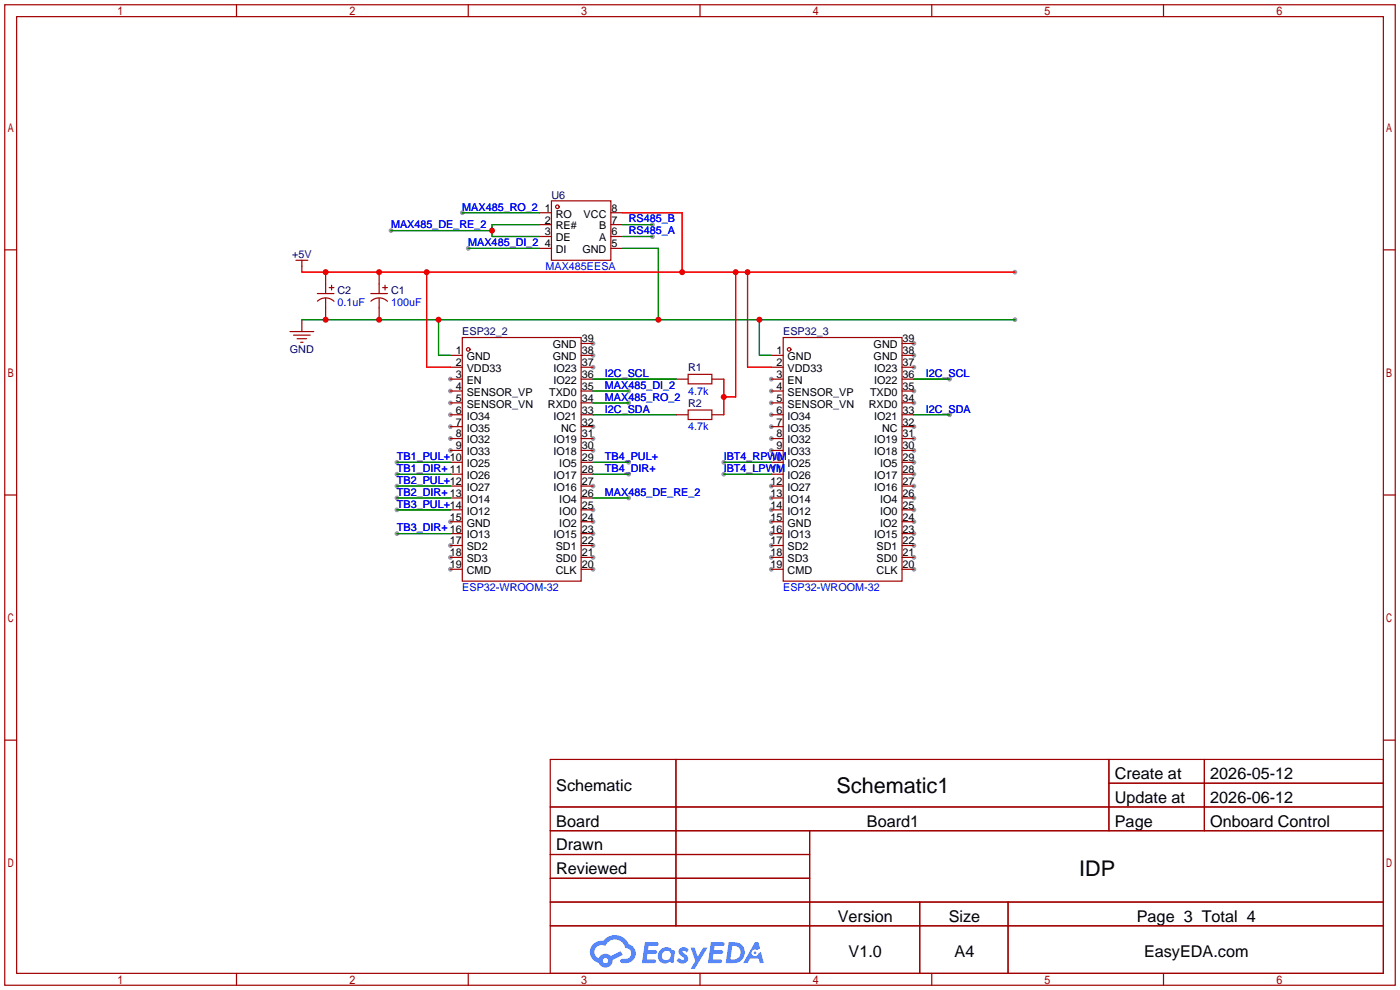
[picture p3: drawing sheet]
<svg xmlns="http://www.w3.org/2000/svg" width="299mm" height="212mm" viewBox="0 0 299 212" stroke-linecap="round" stroke-linejoin="round" font-family="sans-serif">
<g fill="#999">
<circle cx="126.7" cy="73.4" r=".51"/>
<circle cx="126.7" cy="75.9" r=".51"/>
<circle cx="126.7" cy="78.5" r=".51"/>
<circle cx="126.7" cy="91.2" r=".51"/>
<circle cx="126.7" cy="93.7" r=".51"/>
<circle cx="126.7" cy="96.3" r=".51"/>
<circle cx="126.7" cy="103.9" r=".51"/>
<circle cx="126.7" cy="109" r=".51"/>
<circle cx="126.7" cy="111.5" r=".51"/>
<circle cx="126.7" cy="114" r=".51"/>
<circle cx="126.7" cy="116.6" r=".51"/>
<circle cx="126.7" cy="119.1" r=".51"/>
<circle cx="126.7" cy="121.7" r=".51"/>
<circle cx="96.3" cy="121.7" r=".51"/>
<circle cx="96.3" cy="119.1" r=".51"/>
<circle cx="96.3" cy="116.6" r=".51"/>
<circle cx="96.3" cy="111.5" r=".51"/>
<circle cx="96.3" cy="96.3" r=".51"/>
<circle cx="96.3" cy="93.7" r=".51"/>
<circle cx="96.3" cy="91.2" r=".51"/>
<circle cx="96.3" cy="88.6" r=".51"/>
<circle cx="96.3" cy="86.1" r=".51"/>
<circle cx="96.3" cy="83.6" r=".51"/>
<circle cx="96.3" cy="81" r=".51"/>
<circle cx="195.3" cy="73.4" r=".51"/>
<circle cx="195.3" cy="75.9" r=".51"/>
<circle cx="195.3" cy="78.5" r=".51"/>
<circle cx="195.3" cy="83.6" r=".51"/>
<circle cx="195.3" cy="86.1" r=".51"/>
<circle cx="195.3" cy="91.2" r=".51"/>
<circle cx="195.3" cy="93.7" r=".51"/>
<circle cx="195.3" cy="96.3" r=".51"/>
<circle cx="195.3" cy="98.8" r=".51"/>
<circle cx="195.3" cy="101.3" r=".51"/>
<circle cx="195.3" cy="103.9" r=".51"/>
<circle cx="195.3" cy="106.4" r=".51"/>
<circle cx="195.3" cy="109" r=".51"/>
<circle cx="195.3" cy="111.5" r=".51"/>
<circle cx="195.3" cy="114" r=".51"/>
<circle cx="195.3" cy="116.6" r=".51"/>
<circle cx="195.3" cy="119.1" r=".51"/>
<circle cx="195.3" cy="121.7" r=".51"/>
<circle cx="164.8" cy="121.7" r=".51"/>
<circle cx="164.8" cy="119.1" r=".51"/>
<circle cx="164.8" cy="116.6" r=".51"/>
<circle cx="164.8" cy="114" r=".51"/>
<circle cx="164.8" cy="111.5" r=".51"/>
<circle cx="164.8" cy="109" r=".51"/>
<circle cx="164.8" cy="106.4" r=".51"/>
<circle cx="164.8" cy="103.9" r=".51"/>
<circle cx="164.8" cy="96.3" r=".51"/>
<circle cx="164.8" cy="93.7" r=".51"/>
<circle cx="164.8" cy="91.2" r=".51"/>
<circle cx="164.8" cy="88.6" r=".51"/>
<circle cx="164.8" cy="86.1" r=".51"/>
<circle cx="164.8" cy="83.6" r=".51"/>
<circle cx="164.8" cy="81" r=".51"/>
<circle cx="134.4" cy="83.6" r=".51"/>
<circle cx="134.4" cy="86.1" r=".51"/>
<circle cx="139.4" cy="48" r=".51"/>
<circle cx="139.4" cy="50.5" r=".51"/>
<circle cx="98.8" cy="45.5" r=".51"/>
<circle cx="100.1" cy="53.1" r=".51"/>
<circle cx="84.8" cy="98.8" r=".51"/>
<circle cx="84.8" cy="101.3" r=".51"/>
<circle cx="84.8" cy="103.9" r=".51"/>
<circle cx="84.8" cy="106.4" r=".51"/>
<circle cx="84.8" cy="109" r=".51"/>
<circle cx="84.8" cy="114" r=".51"/>
<circle cx="134.4" cy="98.8" r=".51"/>
<circle cx="134.4" cy="101.3" r=".51"/>
<circle cx="154.7" cy="98.8" r=".51"/>
<circle cx="154.7" cy="101.3" r=".51"/>
<circle cx="83.6" cy="49.3" r=".51"/>
<circle cx="202.9" cy="88.6" r=".51"/>
<circle cx="202.9" cy="81" r=".51"/>
<circle cx="134.4" cy="106.4" r=".51"/>
<circle cx="216.9" cy="68.3" r=".51"/>
<circle cx="216.9" cy="58.2" r=".51"/>
</g>
<g fill="none" stroke="#a10000" stroke-width=".25">
<path d="M1 1h297.2v209.6h-297.2zM3.6 3.6h292.1v204.4h-292.1zM50.5 1v2.6M100.1 1v2.6M149.6 1v2.6M199.1 1v2.6M248.7 1v2.6M1 53.4h2.6M295.7 53.4h2.5M1 105.8h2.6M295.7 105.8h2.5M1 158.2h2.6"/>
<path d="M295.7 158.2h2.5M117.6 162.3h178.1v45.7h-178.1zM117.6 172.5h178.1M117.6 177.5h178.1M144.5 162.3v35.6M173 177.5v30.5M237 162.3v15.2M237 167.4h58.7M257.4 162.3v15.2M117.6 182.6h55.4M117.6 192.8h178.1M117.6 187.7h55.4"/>
<path d="M117.6 197.9h178.1M196.6 192.8v15.2M215.4 192.8v15.2M50.5 208v2.6M100.1 208v2.6M149.6 208v2.6M199.1 208v2.6M248.7 208v2.6"/>
</g>
<g fill="#5487ff">
<path d="M145.3 202.7a1.3 1.3 0 0 1 1.9 .3l-.4 .6a.54 .54 0 0 0-.9-.2l.1 .2a1.34 1.34 0 0 1 .9 1.8 1.47 1.47 0 0 1-2.3-.1l.5-.6 .8 .5a.31 .31 0 0 0 .4-.3 .31 .31 0 0 0-.3-.4 1.12 1.12 0 0 1-.7-1.8z"/>
<path d="M147.6 202.5h.9l.6 2 1.2-2h.9l-2.7 4.6h-.9l1-1.7z"/>
<path d="M137.8 201.4h1.7a1.31 1.31 0 0 1 1.2 .2 .4 .4 0 0 1-.3 .5l-1.8 .1-.1 .9h1.6a.4 .4 0 0 1 .4 .4 .4 .4 0 0 1-.5 .4h-1.6l-.2 1.2h1.4a.46 .46 0 0 1 .5 0 .46 .46 0 0 1 .1 .5l-.4 .2h-2.6z"/>
<path d="M151.9 201.4h1.7a1.32 1.32 0 0 1 1.2 .2 .39 .39 0 0 1-.3 .5l-1.8 .1-.1 .9h1.6a.4 .4 0 0 1 .4 .4 .4 .4 0 0 1-.4 .4h-1.7l-.2 1.2h1.4a.46 .46 0 0 1 .5 0 .46 .46 0 0 1 .1 .5l-.4 .2h-2.6z"/>
<path d="M161.3 201.4h.8l.3 1.3-.6 .4a.75 .75 0 0 0-1.1 .3 .75 .75 0 0 0 .5 1 .75 .75 0 0 0 .9-.7l.5-.2 .6 2.3h-.8l-.3-.9h-1.8l-.5 .9h-1z"/>
<path d="M155.7 201.4l-.6 4.4h1.5a2.27 2.27 0 0 0 2.6-2.2 2.27 2.27 0 0 0-2.7-2.2zM156.5 202.1a1.5 1.5 0 0 1 1.8 1.6 1.5 1.5 0 0 1-1.9 1.4h-.3z"/>
<path d="M141.2 203a1.6 1.6 0 0 0-.3 2.3 1.6 1.6 0 0 0 2.3 .2l.7 .3 .3-2.4-.1-.3-.5-.1a1.58 1.58 0 0 0-2.4 0zM141.8 203.5a.98 .98 0 0 1 1.6 .4 .98 .98 0 0 1-1.1 1.3 .94 .94 0 0 1-.9-.7 .94 .94 0 0 1 .4-1z"/>
<path d="M126.8 201.8a2.37 2.37 0 0 0 1.1 4 1.54 1.54 0 0 0 1.8 1 1.54 1.54 0 0 0 1.2-1.6l2.2-1.1-.5-.8-2 1a1.57 1.57 0 0 0-2.7 .5 1.5 1.5 0 0 1-.7-2.1 1.5 1.5 0 0 1 2.2-.5 2.23 2.23 0 0 1 2.3-1.4 2.23 2.23 0 0 1 2 1.8 1.16 1.16 0 0 1 1.2 1.1 1.16 1.16 0 0 1-1.1 1.2h-.7a.47 .47 0 0 0-.5 .4 .47 .47 0 0 0 .4 .5 2.17 2.17 0 0 0 2.5-.9 2.17 2.17 0 0 0-.3-2.7l-.8-.4a3.2 3.2 0 0 0-5.5-.7l-1.1 .1zM128.8 205.3a.6 .6 0 0 1 1.2 0 .6 .6 0 0 1-1.2 0z"/>
<circle cx="161.4" cy="203.6" r=".28"/>
</g>
<g fill="none" stroke="#a10000" stroke-width=".25">
<path d="M63.2 55.6h2.6M64.5 55.6v2.6M69.6 58.2v4.5M81 58.2v4.5M115.3 45.5h2.6M115.3 48h2.6M115.3 50.5h2.6M115.3 53.1h2.6M117.9 42.9h12.7v12.7h-12.7zM130.6 45.5h2.5M130.6 48h2.5M130.6 50.5h2.5"/>
<path d="M130.6 53.1h2.5M62 70.9h5.1M62.7 71.6h3.6M63.5 72.4h2M64.3 73.2h.5M64.5 68.3v2.6M67.8 62.7h3.6M67.8 64.4a2.54 2.54 0 0 1 3.6 0M69.6 63.8v4.5M70.4 61.5h1M70.9 61v1M79.2 62.7h3.6"/>
<path d="M79.3 64.4a2.54 2.54 0 0 1 3.5 0M81 63.8v4.5M81.8 61.5h1M82.3 61v1M96.3 75.9h2.5M96.3 78.5h2.5M98.8 72.1h25.4v52.1h-25.4zM124.2 73.4h2.5M124.2 75.9h2.5M124.2 78.5h2.5M164.8 75.9h2.6M164.8 78.5h2.6"/>
<path d="M167.4 72.1h25.4v52.1h-25.4zM192.8 73.4h2.5M192.8 75.9h2.5M192.8 78.5h2.5M96.3 81h2.5M96.3 83.6h2.5M96.3 86.1h2.5M96.3 88.6h2.5M96.3 91.2h2.5M96.3 93.7h2.5M96.3 96.3h2.5M96.3 98.8h2.5"/>
<path d="M124.2 81h2.5M124.2 83.6h2.5M124.2 86.1h2.5M124.2 88.6h2.5M124.2 91.2h2.5M124.2 93.7h2.5M124.2 96.3h2.5M124.2 98.8h2.5M144.5 81h2.6M144.5 88.6h2.6M147.1 80h5v2h-5zM147.1 87.6h5v2.1h-5z"/>
<path d="M152.1 81h2.6M152.1 88.6h2.6M164.8 81h2.6M164.8 83.6h2.6M164.8 86.1h2.6M164.8 88.6h2.6M164.8 91.2h2.6M164.8 93.7h2.6M164.8 96.3h2.6M164.8 98.8h2.6M192.8 81h2.5M192.8 83.6h2.5"/>
<path d="M192.8 86.1h2.5M192.8 88.6h2.5M192.8 91.2h2.5M192.8 93.7h2.5M192.8 96.3h2.5M192.8 98.8h2.5M96.3 101.3h2.5M96.3 103.9h2.5M96.3 106.4h2.5M96.3 109h2.5M96.3 111.5h2.5M96.3 114h2.5"/>
<path d="M96.3 116.6h2.5M96.3 119.1h2.5M124.2 101.3h2.5M124.2 103.9h2.5M124.2 106.4h2.5M124.2 109h2.5M124.2 111.5h2.5M124.2 114h2.5M124.2 116.6h2.5M124.2 119.1h2.5M164.8 101.3h2.6M164.8 103.9h2.6"/>
<path d="M164.8 106.4h2.6M164.8 109h2.6M164.8 111.5h2.6M164.8 114h2.6M164.8 116.6h2.6M164.8 119.1h2.6M192.8 101.3h2.5M192.8 103.9h2.5M192.8 106.4h2.5M192.8 109h2.5M192.8 111.5h2.5M192.8 114h2.5"/>
<path d="M192.8 116.6h2.5M192.8 119.1h2.5M96.3 121.7h2.5M124.2 121.7h2.5M164.8 121.7h2.6M192.8 121.7h2.5"/>
<circle cx="119.1" cy="44.2" r=".38"/>
<circle cx="100.1" cy="74.7" r=".38"/>
<circle cx="168.7" cy="74.7" r=".38"/>
</g>
<g fill="none" stroke="#008700" stroke-width=".25">
<path d="M83.6 49.3h21.6M98.8 45.5h16.5M100.1 53.1h15.2M115.3 48h-10.1v2.5h10.1M133.1 48h6.3M133.1 50.5h6.3M133.1 53.1h7.6v15.2M64.5 68.3h152.4M93.7 68.3v7.6h2.6M162.3 68.3v7.6h2.5M84.8 98.8h11.5M126.7 83.6h7.7"/>
<path d="M126.7 86.1h7.7M126.7 98.8h7.7M126.7 88.6h17.8M126.7 81h17.8M154.7 98.8h10.1M195.3 88.6h7.6M195.3 81h7.6M84.8 101.3h11.5M84.8 103.9h11.5M84.8 106.4h11.5M84.8 109h11.5M84.8 114h11.5"/>
<path d="M126.7 101.3h7.7M126.7 106.4h7.7M154.7 101.3h10.1"/>
</g>
<path d="M64.5 58.2h152.4M91.2 58.2v20.3h5.1M133.1 45.5h12.7v12.7M157.2 58.2v26.6h-2.5M159.8 58.2v20.3h5M154.7 81v7.6" fill="none" stroke="#f00" stroke-width=".25"/>
<g fill="#c00">
<circle cx="105.2" cy="49.3" r=".63"/>
<circle cx="93.7" cy="68.3" r=".63"/>
<circle cx="140.7" cy="68.3" r=".63"/>
<circle cx="162.3" cy="68.3" r=".63"/>
<circle cx="81" cy="68.3" r=".63"/>
<circle cx="69.6" cy="68.3" r=".63"/>
<circle cx="159.8" cy="58.2" r=".63"/>
<circle cx="157.2" cy="58.2" r=".63"/>
<circle cx="145.8" cy="58.2" r=".63"/>
<circle cx="91.2" cy="58.2" r=".63"/>
<circle cx="81" cy="58.2" r=".63"/>
<circle cx="69.6" cy="58.2" r=".63"/>
<circle cx="154.7" cy="84.8" r=".63"/>
</g>
<g font-size="4.6">
<text x="178.8" y="169.4">Schematic1</text>
<text x="230.6" y="187.2">IDP</text>
</g>
<g font-size="3.5">
<text x="238.3" y="166.5">Create at</text>
<text x="258.7" y="166.5">2026-05-12</text>
<text x="118.9" y="169.1">Schematic</text>
<text x="238.3" y="171.6">Update at</text>
<text x="258.7" y="171.6">2026-06-12</text>
<text x="118.9" y="176.7">Board</text>
<text x="185.3" y="176.7">Board1</text>
<text x="238.3" y="176.7">Page</text>
<text x="258.7" y="176.7">Onboard Control</text>
<text x="118.9" y="181.8">Drawn</text>
<text x="118.9" y="186.8">Reviewed</text>
<text x="179.1" y="197">Version</text>
<text x="202.8" y="197">Size</text>
<text x="243" y="197">Page 3 Total 4</text>
<text x="181.4" y="204.6">V1.0</text>
<text x="204" y="204.6">A4</text>
<text x="244.5" y="204.6">EasyEDA.com</text>
</g>
<g font-size="2.3" fill="#00f">
<text x="98.8" y="45">MAX485_RO_2</text>
<text x="134.4" y="47.5">RS485_B</text>
<text x="83.6" y="48.8">MAX485_DE_RE_2</text>
<text x="100.1" y="52.6">MAX485_DI_2</text>
<text x="134.4" y="50.1">RS485_A</text>
<text x="116.6" y="57.7">MAX485EESA</text>
<text x="72.1" y="65.3">0.1uF</text>
<text x="83.6" y="65.3">100uF</text>
<text x="129.3" y="83.1">MAX485_DI_2</text>
<text x="129.3" y="80.6">I2C_SCL</text>
<text x="197.9" y="80.6">I2C_SCL</text>
<text x="129.3" y="85.6">MAX485_RO_2</text>
<text x="129.3" y="88.2">I2C_SDA</text>
<text x="147.1" y="84.4">4.7k</text>
<text x="197.9" y="88.2">I2C_SDA</text>
<text x="147.1" y="92">4.7k</text>
<text x="84.8" y="98.3">TB1_PUL+10</text>
<text x="84.8" y="100.9">TB1_DIR+ 11</text>
<text x="129.3" y="98.3">TB4_PUL+</text>
<text x="129.3" y="100.9">TB4_DIR+</text>
<text x="154.7" y="98.3">IBT4_RPWM</text>
<text x="154.7" y="100.9">IBT4_LPWM</text>
<text x="84.8" y="103.4">TB2_PUL+12</text>
<text x="84.8" y="106">TB2_DIR+ 13</text>
<text x="129.3" y="106">MAX485_DE_RE_2</text>
<text x="84.8" y="108.5">TB3_PUL+14</text>
<text x="84.8" y="113.6">TB3_DIR+ 16</text>
<text x="98.8" y="126.3">ESP32-WROOM-32</text>
<text x="167.4" y="126.3">ESP32-WROOM-32</text>
</g>
<g font-size="2.3">
<text x="116.4" y="47.8">2</text>
<text x="116.4" y="45.2">1</text>
<text x="118.8" y="46.5">RO</text>
<text x="124.7" y="46.5">VCC</text>
<text x="130.7" y="45.2">8</text>
<text x="130.7" y="47.8">7</text>
<text x="116.4" y="52.9">4</text>
<text x="116.4" y="50.3">3</text>
<text x="118.8" y="51.6">DE</text>
<text x="118.8" y="49">RE#</text>
<text x="128.1" y="49">B</text>
<text x="128.1" y="51.6">A</text>
<text x="130.7" y="50.3">6</text>
<text x="130.7" y="52.9">5</text>
<text x="118.8" y="54.1">DI</text>
<text x="124.5" y="54.1">GND</text>
<text x="97.4" y="75.7">1</text>
<text x="99.7" y="77">GND</text>
<text x="118.1" y="74.4">GND</text>
<text x="118.1" y="77">GND</text>
<text x="124.3" y="73.2">39</text>
<text x="124.3" y="75.7">38</text>
<text x="166" y="75.7">1</text>
<text x="168.3" y="77">GND</text>
<text x="186.7" y="74.4">GND</text>
<text x="186.7" y="77">GND</text>
<text x="192.9" y="73.2">39</text>
<text x="192.9" y="75.7">38</text>
<text x="97.4" y="83.3">4</text>
<text x="97.4" y="80.8">3</text>
<text x="97.4" y="78.3">2</text>
<text x="99.7" y="82.1">EN</text>
<text x="99.7" y="79.5">VDD33</text>
<text x="118.3" y="79.5">IO23</text>
<text x="118.3" y="82.1">IO22</text>
<text x="124.3" y="78.3">37</text>
<text x="124.3" y="80.8">36</text>
<text x="124.3" y="83.3">35</text>
<text x="166" y="83.3">4</text>
<text x="166" y="80.8">3</text>
<text x="166" y="78.3">2</text>
<text x="168.3" y="82.1">EN</text>
<text x="168.3" y="79.5">VDD33</text>
<text x="186.8" y="79.5">IO23</text>
<text x="186.8" y="82.1">IO22</text>
<text x="192.9" y="78.3">37</text>
<text x="192.9" y="80.8">36</text>
<text x="192.9" y="83.3">35</text>
<text x="97.4" y="88.4">6</text>
<text x="97.4" y="85.9">5</text>
<text x="99.7" y="89.7">IO34</text>
<text x="99.7" y="87.1">SENSOR_VN</text>
<text x="99.7" y="84.6">SENSOR_VP</text>
<text x="117.1" y="87.1">RXD0</text>
<text x="117.4" y="84.6">TXD0</text>
<text x="118.3" y="89.7">IO21</text>
<text x="124.3" y="85.9">34</text>
<text x="124.3" y="88.4">33</text>
<text x="166" y="88.4">6</text>
<text x="166" y="85.9">5</text>
<text x="168.3" y="89.7">IO34</text>
<text x="168.3" y="87.1">SENSOR_VN</text>
<text x="168.3" y="84.6">SENSOR_VP</text>
<text x="185.7" y="87.1">RXD0</text>
<text x="185.9" y="84.6">TXD0</text>
<text x="186.8" y="89.7">IO21</text>
<text x="192.9" y="85.9">34</text>
<text x="192.9" y="88.4">33</text>
<text x="97.4" y="93.5">8</text>
<text x="97.4" y="91">7</text>
<text x="99.7" y="94.8">IO32</text>
<text x="99.7" y="92.2">IO35</text>
<text x="118.3" y="94.8">IO19</text>
<text x="119.9" y="92.2">NC</text>
<text x="124.3" y="91">32</text>
<text x="124.3" y="93.5">31</text>
<text x="166" y="93.5">8</text>
<text x="166" y="91">7</text>
<text x="168.3" y="94.8">IO32</text>
<text x="168.3" y="92.2">IO35</text>
<text x="186.8" y="94.8">IO19</text>
<text x="188.5" y="92.2">NC</text>
<text x="192.9" y="91">32</text>
<text x="192.9" y="93.5">31</text>
<text x="97.4" y="96">9</text>
<text x="99.7" y="99.8">IO25</text>
<text x="99.7" y="97.3">IO33</text>
<text x="118.3" y="97.3">IO18</text>
<text x="119.5" y="99.8">IO5</text>
<text x="124.3" y="96">30</text>
<text x="124.3" y="98.6">29</text>
<text x="124.3" y="101.1">28</text>
<text x="164.7" y="101.1">11</text>
<text x="164.7" y="98.6">10</text>
<text x="166" y="96">9</text>
<text x="168.3" y="99.8">IO25</text>
<text x="168.3" y="97.3">IO33</text>
<text x="186.8" y="97.3">IO18</text>
<text x="188.1" y="99.8">IO5</text>
<text x="192.9" y="96">30</text>
<text x="192.9" y="98.6">29</text>
<text x="192.9" y="101.1">28</text>
<text x="99.7" y="107.5">IO14</text>
<text x="99.7" y="104.9">IO27</text>
<text x="99.7" y="102.4">IO26</text>
<text x="118.3" y="102.4">IO17</text>
<text x="118.3" y="104.9">IO16</text>
<text x="119.5" y="107.5">IO4</text>
<text x="124.3" y="103.7">27</text>
<text x="124.3" y="106.2">26</text>
<text x="164.7" y="106.2">13</text>
<text x="164.7" y="103.7">12</text>
<text x="168.3" y="107.5">IO14</text>
<text x="168.3" y="104.9">IO27</text>
<text x="168.3" y="102.4">IO26</text>
<text x="186.8" y="102.4">IO17</text>
<text x="186.8" y="104.9">IO16</text>
<text x="188.1" y="107.5">IO4</text>
<text x="192.9" y="103.7">27</text>
<text x="192.9" y="106.2">26</text>
<text x="96.1" y="111.3">15</text>
<text x="99.7" y="112.5">GND</text>
<text x="99.7" y="110">IO12</text>
<text x="119.5" y="110">IO0</text>
<text x="119.5" y="112.5">IO2</text>
<text x="124.3" y="108.7">25</text>
<text x="124.3" y="111.3">24</text>
<text x="124.3" y="113.8">23</text>
<text x="164.7" y="113.8">16</text>
<text x="164.7" y="111.3">15</text>
<text x="164.7" y="108.7">14</text>
<text x="168.3" y="112.5">GND</text>
<text x="168.3" y="110">IO12</text>
<text x="188.1" y="110">IO0</text>
<text x="188.1" y="112.5">IO2</text>
<text x="192.9" y="108.7">25</text>
<text x="192.9" y="111.3">24</text>
<text x="192.9" y="113.8">23</text>
<text x="96.1" y="118.9">18</text>
<text x="96.1" y="116.4">17</text>
<text x="99.7" y="117.6">SD2</text>
<text x="99.7" y="115.1">IO13</text>
<text x="118.3" y="115.1">IO15</text>
<text x="118.8" y="117.6">SD1</text>
<text x="124.3" y="116.4">22</text>
<text x="124.3" y="118.9">21</text>
<text x="164.7" y="118.9">18</text>
<text x="164.7" y="116.4">17</text>
<text x="168.3" y="117.6">SD2</text>
<text x="168.3" y="115.1">IO13</text>
<text x="186.8" y="115.1">IO15</text>
<text x="187.4" y="117.6">SD1</text>
<text x="192.9" y="116.4">22</text>
<text x="192.9" y="118.9">21</text>
<text x="96.1" y="121.4">19</text>
<text x="99.7" y="122.7">CMD</text>
<text x="99.7" y="120.2">SD3</text>
<text x="118.8" y="120.2">SD0</text>
<text x="118.8" y="122.7">CLK</text>
<text x="124.3" y="121.4">20</text>
<text x="164.7" y="121.4">19</text>
<text x="168.3" y="122.7">CMD</text>
<text x="168.3" y="120.2">SD3</text>
<text x="187.4" y="120.2">SD0</text>
<text x="187.4" y="122.7">CLK</text>
<text x="192.9" y="121.4">20</text>
</g>
<g font-size="2.3" fill="#000080">
<text x="117.9" y="42.5">U6</text>
<text x="62.4" y="55.2">+5V</text>
<text x="72.1" y="62.8">C2</text>
<text x="83.6" y="62.8">C1</text>
<text x="98.8" y="71.7">ESP32_2</text>
<text x="167.4" y="71.7">ESP32_3</text>
<text x="62" y="75.5">GND</text>
<text x="147.1" y="79.3">R1</text>
<text x="147.1" y="86.9">R2</text>
</g>
</svg>
